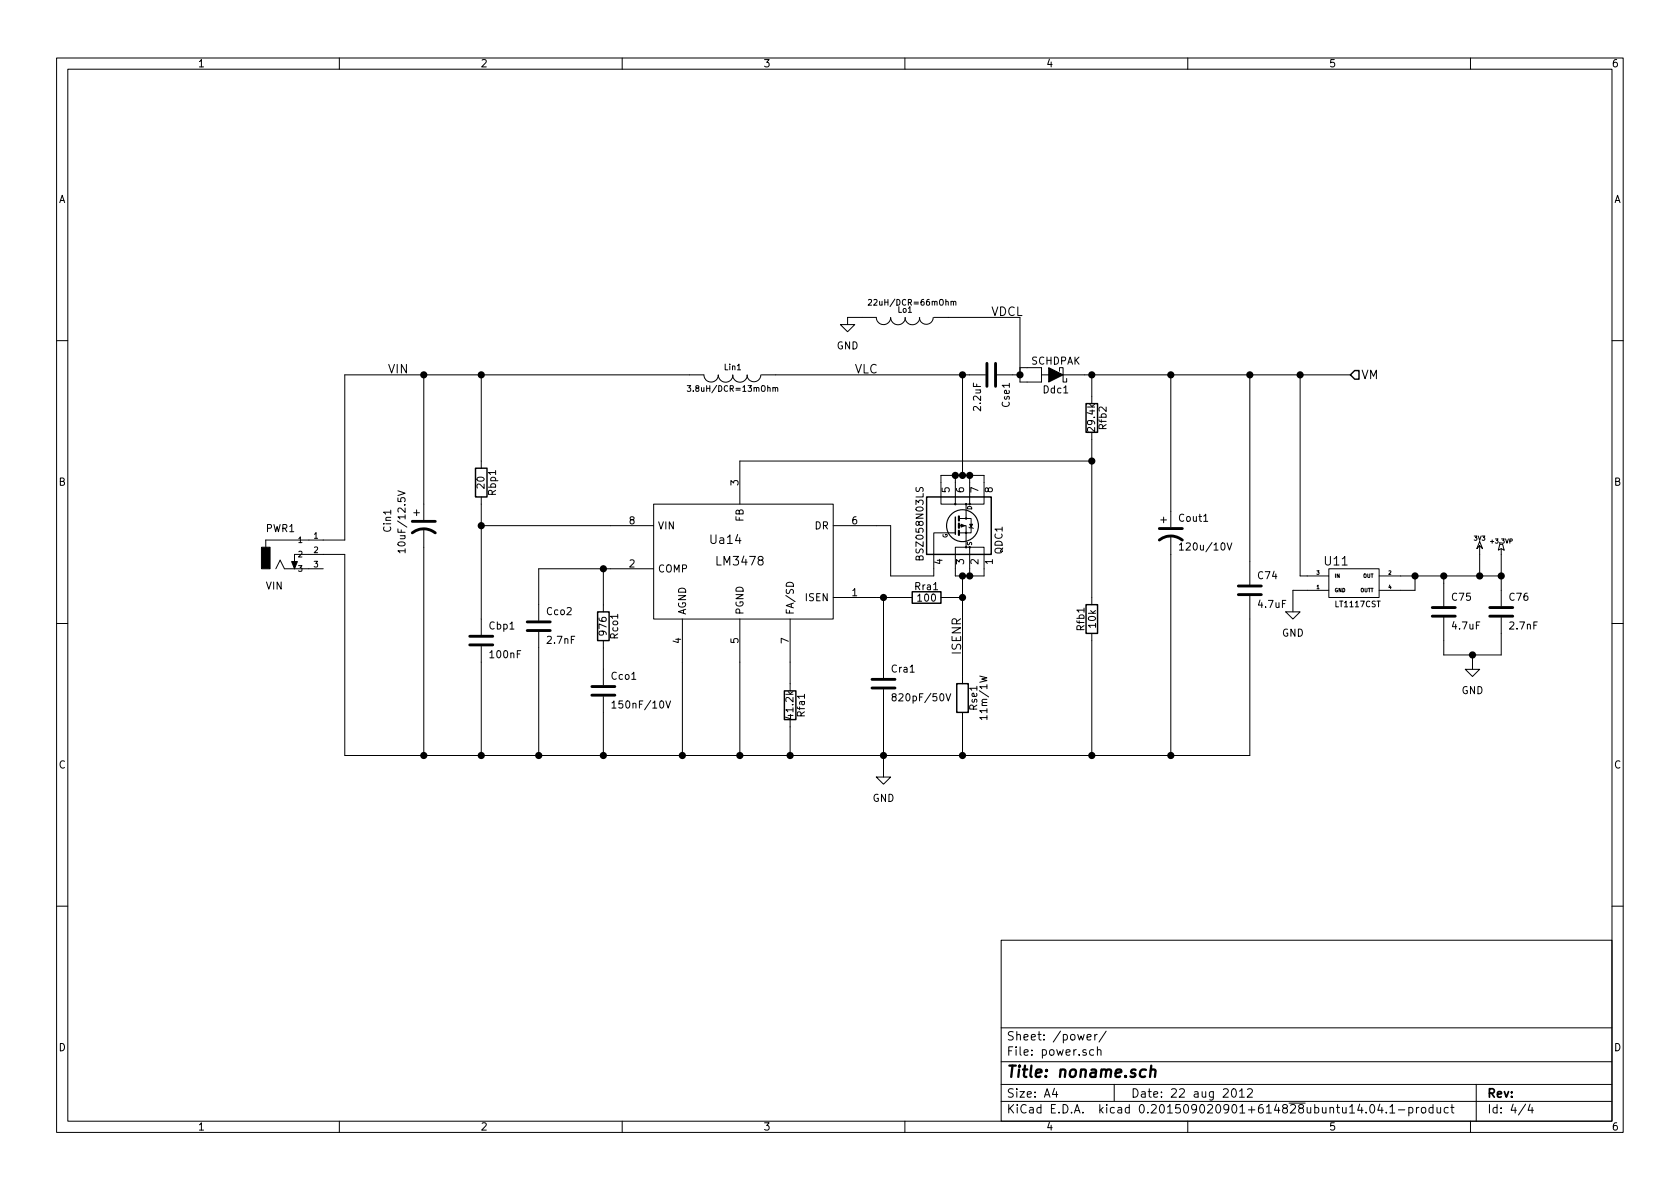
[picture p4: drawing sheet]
<svg xmlns="http://www.w3.org/2000/svg" width="297mm" height="210mm" viewBox="0 0 297 210" stroke-linecap="round" stroke-linejoin="round" font-family="sans-serif">
<g fill="none" stroke="#000" stroke-width=".18">
<path d="M10 10.3h277v189.9h-277zM12 12.2h273v186.1h-273zM60 10.3v1.9M110 10.3v1.9M160 10.3v1.9M210 10.3v1.9M260 10.3v1.9M148.6 57.4h2.5l-1.2 1.3zM153.5 53.1l.4-.1 .2 .3-.6 .7h.6M160 56.2a1.3 1.3 0 0 0 1.3 1.2 1.3 1.3 0 0 0 1.3-1.2M160.1 56.2a1.3 1.3 0 0 1-1.3 1.2 1.3 1.3 0 0 1-1.3-1.2 1.27 1.27 0 0 1-1.3 1.2 1.27 1.27 0 0 1-1.3-1.2l-5-.1v1.3M162.6 56.2a1.22 1.22 0 0 0 1.2 1.1 1.22 1.22 0 0 0 1.2-1.1"/>
<path d="M165.1 56.1h15.2v11.5h3.8v-2.6h-3.8M168.1 53.4l.4-.1 .1 .7M168.6 53.4l.1-.1h.3v.7M10 60.2h2M74.9 66.3v25.6M85.1 66.3v16.5M121.5 68.2h.6l-.3 .4 .3 .1v.4l-.2 .1-.4-.1M129.5 66.3a1.3 1.3 0 0 0 1.3 1.3 1.3 1.3 0 0 0 1.3-1.3M129.6 66.3a1.3 1.3 0 0 1-1.3 1.3 1.3 1.3 0 0 1-1.3-1.3 1.27 1.27 0 0 1-1.3 1.3 1.27 1.27 0 0 1-1.2-1.3h-63.5v29.2h-14v1.3M132.1 66.3a1.22 1.22 0 0 0 1.2 1.2 1.22 1.22 0 0 0 1.2-1.2M134.6 66.3h39.6M136.7 68.6h.3l.1 .6"/>
<path d="M137.1 68.7l.1-.2 .3 .1v.6M170.2 66.3v17.8M176.3 66.3h4M184.1 66.3h1.3M187.3 65.7v-.7h.7v2.6h.6v-.7M188 66.3h50.8M193 66.3v5.1M193 76.4v30.5M207 66.3v26.9M221 66.3v37.3M229.9 66.3v35.5h5M285 60.2h2"/>
<path d="M70.4 86.8l1.2 .4-1.2 .4M71.6 97.4h-1.2l.3 .4M71.6 97v.8M73.2 90.7h1M73.7 90.2v1M74.9 93.5v40.1M85.1 93h30.5M85.1 87.9v24.4M115.6 89.1h31.7v20.4h-31.7zM147.3 93h10.2v8.8h7.6v-7.6h3.8M162 86.2l.1 .7h.3l.3-.6 .3-.1 .2 .2-.1 .5M166.4 84.1h7.6v5h-7.6z"/>
<path d="M168.9 96.8h5.1v5h-5.1zM168.9 84.1v5M169.5 91.7h2.2v2.5h-2.2M169.5 93h1.3v3.8M170.8 89.1v2.6M171.3 93.2l.8 .3M171.4 84.1v5M171.4 96.8v5M193 81.5h-62.2v7.6M205.2 91.9h1M205.7 91.4v1.1M207 94.7v38.9"/>
<path d="M208.5 96.4l.4-.4v1.3M208.5 97.3h.7M212.8 92.2h.7M217 96l.4 1.3 .4-1.3M261.6 95.8l.5 1.2-.5-.5-.5 .5zM261.6 96.5v5.3M265.2 96.3h.5l.2 1-.5-.3-.5 .3zM265.4 97v10.2M10 110.3h2M48.8 100.6l.7-1.5 .8 1.5h6.8M52.1 100.6v-2.6h8.9v35.6h160v-28.4M85.1 114.3v19.3"/>
<path d="M95.2 111.8v21.8M106.7 100.6v7.6M106.7 113.3v7.9M115.6 100.6h-20.4v9.1M120.6 109.5v24.1M130.8 109.5v24.1M139.7 109.5v12.7M147.3 105.7h14M156.2 105.7v14.2M166.4 105.7h3.8M170.2 101.8v19.1M173.2 119.6l1.3 .3-.9 .2 .9 .2-1.3 .3"/>
<path d="M193 112v21.6M227.3 108.2h2.6l-1.3 1.3zM234.9 100.6h8.9v5.1h-8.9zM234.9 104.4h-6.3v3.8M243.8 101.8h21.6M250.2 101.8v2.6h-6.4M255.3 109v6.8h10.1v-6.6M255.3 101.8v5.6M259.1 118.4h2.5l-1.3 1.2zM260.3 115.8v2.6M285 110.3h2M106.7 123.2v10.4"/>
<path d="M108.2 124.3l.4-.4v1.3M108.2 125.2h.7M117.7 123.9l.4 1.3 .5-1.3M139.7 127.2v6.4M154.9 137.4h2.6l-1.3 1.3zM156.2 121.9v15.5M158 123.2l-.3-.2 .1-.2 .2-.1 .4 .1v.3l-.6 .2-.1 .2 .1 .3 .2 .1h.2l.2-.2v-.4l-.2-.1M167.3 122.7l.4 1.2 .4-1.2M170.2 126v7.6M174.5 126.9h-1.3l.4 .3M174.5 126.5v.7M10 160.2h2"/>
<path d="M177 166.3h108v32h-108zM285 160.2h2M60 198.3v1.9M110 198.3v1.9M160 198.3v1.9M177 194.8h108M177 191.8h108M177 187.8h108M177 181.8h108M186.4 192.5l-.3 1h.9M186.8 193v1M192.2 183.4l.7-.1v-.3l-.5-.1-.2 .2 .1 .7h.6"/>
<path d="M193.4 185.7l-.5-.1-.2 .3v.6l.2 .1 .5-.1M193.6 182.9v1M194 182.9l-.4 .3M194 185.7l.2-.1 .4 .1 .1 .9M194 185.1v1.5M195.6 182.3l-1.3 2M197 191.8v3M210 198.3v1.9M218 192.6l.1-.1a.81 .81 0 0 1 .6 .6 .81 .81 0 0 1-.3 .8l-.2 .1a.8 .8 0 0 1-.6-.6 .8 .8 0 0 1 .4-.8zM219.2 193l.4-.5v1.5M219.2 194h.8M220.6 192.7l.2-.2h.4l.2 .5-.9 1h.9"/>
<path d="M242.3 195.5l.2-.2a.81 .81 0 0 1 .6 .6 .81 .81 0 0 1-.3 .8l-.1 .1a.79 .79 0 0 1-.4-1.3zM244 195.2l-.4 1.1h1M244.3 195.8v1M245.1 196.7v.1M245.7 195.8l.5-.5v1.5M245.7 196.8h.9M247.2 196.3h1.2M249.1 195.9l.4-.1 .3 .3-.1 .6h-.6M249.1 195.8v1.5M250.4 195.8v1M250.9 195.8l-.5 .3M251.4 196l.2-.2 .4 .2 .1 .5-.1 .2-.4 .1-.2-.1z"/>
<path d="M253.4 195.9l-.5-.1-.2 .3v.6l.2 .1 .5-.1M253.4 195.3v1.5M254.1 195.8l.1 .9 .3 .1 .2-.1M254.7 195.8v1M256.1 195.9l-.5-.1-.3 .3 .1 .6 .2 .1 .5-.1M256.5 195.8h.6M256.7 195.3v1.3l.4 .2M260 198.3v1.9M261 191.8v6.5M269.7 195.2l-1.2 2M270.5 195.2l-.3 1.1h.9M270.9 195.8v1"/>
<circle cx="168.9" cy="89.1" r=".13"/>
<circle cx="170.8" cy="94.2" r=".13"/>
<circle cx="170.8" cy="91.7" r=".13"/>
<circle cx="170.8" cy="89.1" r=".13"/>
<circle cx="170.8" cy="96.8" r=".13"/>
<circle cx="171.4" cy="96.8" r=".13"/>
<circle cx="171.4" cy="89.1" r=".13"/>
</g>
<path d="M203.5 189.3a.52 .52 0 0 1 .8 .1l-.1 1M203.6 188.4l-.3 2" fill="none" stroke="#000" stroke-width=".41"/>
<g fill="none" stroke="#000" stroke-width=".51">
<path d="M174.5 64.3v4M176 64.3v4M72.9 94.2a3.3 3.3 0 0 1 4.1 0M72.9 92.2h4.1M205 95.5a3.3 3.3 0 0 1 4 0M205 93.5h4M83.1 114h4M83.1 112.5h4M93.2 111.5h4.1M93.2 110h4.1M218.9 105.2h4.1M218.9 103.6h4.1"/>
<path d="M253.2 109h4.1M253.2 107.4h4.1M263.4 109h4.1M263.4 107.4h4.1M104.6 122.9h4.1M104.6 121.4h4.1M154.2 121.7h4M154.2 120.1h4"/>
</g>
<path d="M192 71.4h2.1v5h-2.1zM238.8 66.3l.7-.8h.8v1.6h-.8zM84.1 82.8h2v5.1h-2zM163.8 87.9h11.5v10.1h-11.5zM168.9 91.4v3.1M105.7 108.2h2v5.1h-2zM161.3 104.6h5.1v2.1h-5.1zM192 106.9h2.1v5.1h-2.1zM138.7 122.2h2v5h-2zM169.2 120.9h2v5.1h-2z" fill="none" stroke="#000" stroke-width=".25"/>
<path d="M185.4 65l2.6 1.3-2.6 1.3zM169.9 92.7l.7 .3-.7 .2zM171.4 92.7h.6l-.3 .5zM46.2 96.8h1.6v3.8h-1.6zM51.6 99.3h1l-.5 1.3z" fill="#000" stroke="#000" stroke-width=".18"/>
<circle cx="170.2" cy="93" r="2.82" fill="none" stroke="#000" stroke-width=".2"/>
<path d="M169.5 91.3v.8M169.5 92.6v.7M169.5 93.8v.8" fill="none" stroke="#000" stroke-width=".38"/>
<g fill="#000" stroke="#000" stroke-width=".25">
<circle cx="74.9" cy="66.3" r=".51"/>
<circle cx="85.1" cy="66.3" r=".51"/>
<circle cx="170.2" cy="66.3" r=".51"/>
<circle cx="180.3" cy="66.3" r=".51"/>
<circle cx="193" cy="66.3" r=".51"/>
<circle cx="207" cy="66.3" r=".51"/>
<circle cx="221" cy="66.3" r=".51"/>
<circle cx="229.9" cy="66.3" r=".51"/>
<circle cx="85.1" cy="93" r=".51"/>
<circle cx="168.9" cy="84.1" r=".51"/>
<circle cx="170.2" cy="84.1" r=".51"/>
<circle cx="171.5" cy="84.1" r=".51"/>
<circle cx="193" cy="81.5" r=".51"/>
<circle cx="106.7" cy="100.6" r=".51"/>
<circle cx="156.2" cy="105.7" r=".51"/>
<circle cx="170.2" cy="105.7" r=".51"/>
<circle cx="170.2" cy="101.8" r=".51"/>
<circle cx="171.5" cy="101.8" r=".51"/>
<circle cx="250.2" cy="101.8" r=".51"/>
<circle cx="255.3" cy="101.8" r=".51"/>
<circle cx="260.3" cy="115.8" r=".51"/>
<circle cx="261.6" cy="101.8" r=".51"/>
<circle cx="265.4" cy="101.8" r=".51"/>
<circle cx="74.9" cy="133.6" r=".51"/>
<circle cx="85.1" cy="133.6" r=".51"/>
<circle cx="95.3" cy="133.6" r=".51"/>
<circle cx="106.7" cy="133.6" r=".51"/>
<circle cx="120.7" cy="133.6" r=".51"/>
<circle cx="130.8" cy="133.6" r=".51"/>
<circle cx="139.7" cy="133.6" r=".51"/>
<circle cx="156.2" cy="133.6" r=".51"/>
<circle cx="170.2" cy="133.6" r=".51"/>
<circle cx="193" cy="133.6" r=".51"/>
<circle cx="207" cy="133.6" r=".51"/>
</g>
<text font-size="2.8" x="178" y="190.5">Title: noname.sch</text>
<g font-size="2.1">
<text x="175.3" y="55.9">VDCL</text>
<text x="68.6" y="66">VIN</text>
<text x="151.1" y="66">VLC</text>
<text x="240.7" y="67.1">VM</text>
<text x="125.7" y="96.2">Ua14</text>
<text x="126.9" y="100">LM3478</text>
<text x="234.3" y="100">U11</text>
<text x="169.9" y="115.8" transform="rotate(-90 169.9 115.8)">ISENR</text>
<text x="178" y="184">Sheet: /power/</text>
<text x="178" y="186.7">File: power.sch</text>
<text x="178" y="196.9">KiCad E.D.A. kicad 0.201509020901+614828ubuntu14.04.1-product</text>
<text x="178" y="194.1">Size: A4</text>
<text x="200" y="194.1">Date: 22 aug 2012</text>
<text x="263" y="194.1">Rev:</text>
<text x="263" y="196.9">Id: 4/4</text>
</g>
<g font-size="1.8">
<text x="35" y="11.9">1</text>
<text x="85" y="11.9">2</text>
<text x="135" y="11.9">3</text>
<text x="185" y="11.9">4</text>
<text x="235" y="11.9">5</text>
<text x="285" y="11.9">6</text>
<text x="10.4" y="35.9">A</text>
<text x="285.4" y="35.9">A</text>
<text x="147.9" y="61.8">GND</text>
<text x="182.3" y="64.5">SCHDPAK</text>
<text x="178.5" y="72" transform="rotate(-90 178.5 72)">Cse1</text>
<text x="184.5" y="69.5">Ddc1</text>
<text x="173.4" y="72.5" transform="rotate(-90 173.4 72.5)">2.2uF</text>
<text x="193.6" y="76.1" transform="rotate(-90 193.6 76.1)">29.4k</text>
<text x="195.6" y="75.9" transform="rotate(-90 195.6 75.9)">Rfb2</text>
<text x="10.4" y="85.9">B</text>
<text x="85.6" y="86.3" transform="rotate(-90 85.6 86.3)">20</text>
<text x="87.7" y="87.5" transform="rotate(-90 87.7 87.5)">Rbp1</text>
<text x="130.6" y="85.8" transform="rotate(-90 130.6 85.8)">3</text>
<text x="167.9" y="87.1" transform="rotate(-90 167.9 87.1)">5</text>
<text x="170.4" y="87.1" transform="rotate(-90 170.4 87.1)">6</text>
<text x="173" y="87.1" transform="rotate(-90 173 87.1)">7</text>
<text x="175.5" y="87.1" transform="rotate(-90 175.5 87.1)">8</text>
<text x="285.4" y="85.9">B</text>
<text x="47" y="94.1">PWR1</text>
<text x="69.1" y="94" transform="rotate(-90 69.1 94)">Cin1</text>
<text x="111.3" y="92.7">8</text>
<text x="116.3" y="93.6">VIN</text>
<text x="131.4" y="92.3" transform="rotate(-90 131.4 92.3)">FB</text>
<text x="144" y="93.6">DR</text>
<text x="150.6" y="92.7">6</text>
<text x="208.5" y="92.2">Cout1</text>
<text x="71.7" y="97" transform="rotate(-90 71.7 97)">10uF/12.5V</text>
<text x="111.3" y="100.3">2</text>
<text x="116.3" y="101.2">COMP</text>
<text x="163.3" y="98.6" transform="rotate(-90 163.3 98.6)">BSZ058N03LS</text>
<text x="166.6" y="99.8" transform="rotate(-90 166.6 99.8)">4</text>
<text x="170.4" y="99.8" transform="rotate(-90 170.4 99.8)">3</text>
<text x="173" y="99.8" transform="rotate(-90 173 99.8)">2</text>
<text x="175.5" y="99.8" transform="rotate(-90 175.5 99.8)">1</text>
<text x="177.2" y="97.9" transform="rotate(-90 177.2 97.9)">QDC1</text>
<text x="209.3" y="97.3">120u/10V</text>
<text x="47" y="104.2">VIN</text>
<text x="142.4" y="106.3">ISEN</text>
<text x="150.6" y="105.4">1</text>
<text x="161.9" y="104.3">Rra1</text>
<text x="162.4" y="106.4">100</text>
<text x="222.5" y="102.4">C74</text>
<text x="222.6" y="107.5">4.7uF</text>
<text x="256.8" y="106.2">C75</text>
<text x="266.9" y="106.2">C76</text>
<text x="86.5" y="111.3">Cbp1</text>
<text x="96.7" y="108.8">Cco2</text>
<text x="96.9" y="113.8">2.7nF</text>
<text x="107.2" y="112.2" transform="rotate(-90 107.2 112.2)">976</text>
<text x="109.3" y="112.9" transform="rotate(-90 109.3 112.9)">Rco1</text>
<text x="120.4" y="113.8" transform="rotate(-90 120.4 113.8)">4</text>
<text x="121.3" y="108.7" transform="rotate(-90 121.3 108.7)">AGND</text>
<text x="130.6" y="113.8" transform="rotate(-90 130.6 113.8)">5</text>
<text x="131.4" y="108.7" transform="rotate(-90 131.4 108.7)">PGND</text>
<text x="139.4" y="113.8" transform="rotate(-90 139.4 113.8)">7</text>
<text x="140.3" y="108.7" transform="rotate(-90 140.3 108.7)">FA/SD</text>
<text x="191.7" y="111.4" transform="rotate(-90 191.7 111.4)">Rfb1</text>
<text x="193.8" y="110.9" transform="rotate(-90 193.8 110.9)">10k</text>
<text x="226.6" y="112.6">GND</text>
<text x="256.9" y="111.3">4.7uF</text>
<text x="267" y="111.3">2.7nF</text>
<text x="86.8" y="116.4">100nF</text>
<text x="157.7" y="118.9">Cra1</text>
<text x="108.2" y="120.2">Cco1</text>
<text x="108.9" y="125.3">150nF/10V</text>
<text x="158.5" y="124">820pF/50V</text>
<text x="172.8" y="125.5" transform="rotate(-90 172.8 125.5)">Rse1</text>
<text x="258.4" y="122.7">GND</text>
<text x="140.3" y="126.9" transform="rotate(-90 140.3 126.9)">41.2k</text>
<text x="142.3" y="126.6" transform="rotate(-90 142.3 126.6)">Rfa1</text>
<text x="174.5" y="126.8" transform="rotate(-90 174.5 126.8)">11m/1W</text>
<text x="10.4" y="135.9">C</text>
<text x="285.4" y="135.9">C</text>
<text x="154.3" y="141.8">GND</text>
<text x="10.4" y="185.9">D</text>
<text x="285.4" y="185.9">D</text>
<text x="35" y="199.9">1</text>
<text x="85" y="199.9">2</text>
<text x="135" y="199.9">3</text>
<text x="185" y="199.9">4</text>
<text x="235" y="199.9">5</text>
<text x="285" y="199.9">6</text>
</g>
<g font-size="1.4">
<text x="154.4" y="54">22uH/DCR=66mOhm</text>
<text x="158.8" y="55.3">Lo1</text>
<text x="128.1" y="65.5">Lin1</text>
<text x="122.5" y="69.3">3.8uH/DCR=13mOhm</text>
<text x="55.5" y="95.2">1</text>
<text x="52.8" y="96">1</text>
<text x="52.8" y="98.5">2</text>
<text x="52.8" y="101.1">3</text>
<text x="55.5" y="97.8">2</text>
<text x="55.5" y="100.3">3</text>
<text x="236.2" y="107.4">LT1117CST</text>
</g>
<g font-size="1.1">
<text x="167.5" y="95.1" transform="rotate(-90 167.5 95.1)">G</text>
<text x="171.8" y="90.2" transform="rotate(-90 171.8 90.2)">D</text>
<text x="260.7" y="95.6">3V3</text>
<text x="171.8" y="96.5" transform="rotate(-90 171.8 96.5)">S</text>
<text x="263.7" y="96.1">+3.3VP</text>
</g>
<g font-size=".9">
<text x="232.8" y="101.6">3</text>
<text x="245.5" y="101.6">2</text>
<text x="232.8" y="104.1">1</text>
<text x="236" y="104.7">GND</text>
<text x="236" y="102.2">IN</text>
<text x="240.4" y="104.7">OUTT</text>
<text x="240.9" y="102.2">OUT</text>
<text x="245.5" y="104.1">4</text>
</g>
</svg>
